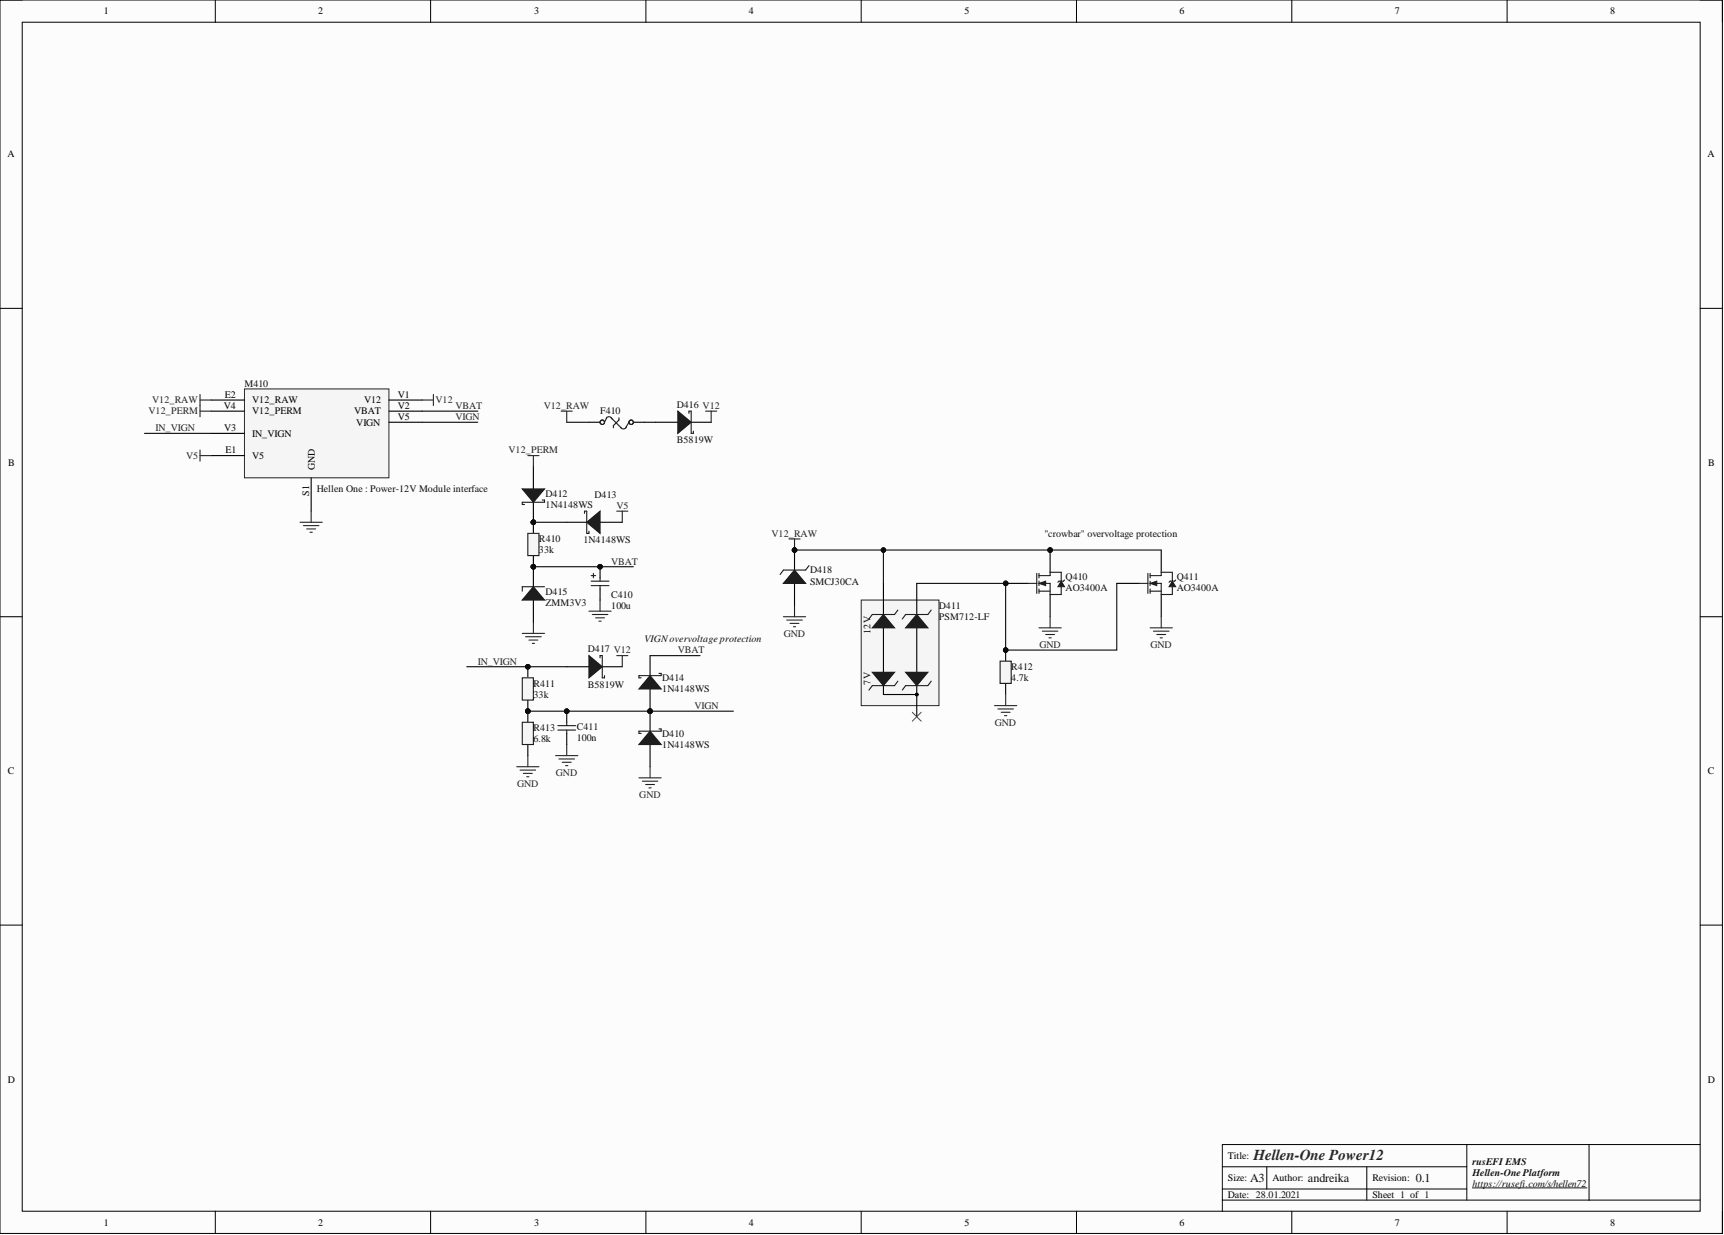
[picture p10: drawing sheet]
<svg xmlns="http://www.w3.org/2000/svg" width="393mm" height="282mm" viewBox="0 0 393 282" stroke-linecap="round" stroke-linejoin="round" font-family="sans-serif">
<path d="M0 0h393v281.5h-393z" fill-rule="evenodd" fill="#fcfcfc"/>
<path d="M0 0h393v281.5h-393z" fill="none" stroke="#000" stroke-width=".23"/>
<path d="M5.1 5.1h382.8v271.3h-382.8z" fill-rule="evenodd" fill="#fcfcfc"/>
<g fill="none" stroke="#000" stroke-width=".23">
<path d="M0 0h5.1M5.1 5.1h382.8v271.3h-382.8zM49.1 0v5.1M98.2 0v5.1M147.4 0v5.1M196.5 0v5.1M245.6 0v5.1M294.7 0v5.1M343.9 0v5.1M387.9 0h5.1v5.1M0 70.4h5.1M387.9 70.4h5.1"/>
<path d="M0 140.8h5.1M387.9 140.8h5.1M0 211.1h5.1M387.9 211.1h5.1M49.1 276.4v5.1M98.2 276.4v5.1M147.4 276.4v5.1M196.5 276.4v5.1M245.6 276.4v5.1M278.9 266.3h55.8M278.9 273.9h109M278.9 271.4h55.8"/>
<path d="M289 266.3v5.1M294.7 276.4v5.1M311.8 266.3v7.6M334.7 261.2v12.7M343.9 276.4v5.1M362.6 261.2v12.7M387.9 261.2h-109v15.2M393 276.4v5.1"/>
</g>
<path d="M335.9 271.1h26.2" fill="none" stroke="#0e0e0e" stroke-width=".23"/>
<g fill="none" stroke="#262626" stroke-width=".25">
<path d="M120.4 104h2.6M121.7 104v2.5M140.7 116.7h2.5M142 116.7v2.5M134.4 139.5h5M136.9 137v2.5M119.2 144.6h5M119.9 145.3h3.6M120.7 146.1h2M121.4 146.8h.6M121.7 142v2.6M135.1 140.3h3.6"/>
<path d="M135.9 141h2M136.7 141.8h.5M117.9 175h5.1M118.7 175.8h3.5M119.4 176.5h2M120.2 177.3h.5M120.4 172.5v2.5"/>
</g>
<circle cx="136.9" cy="129.3" r=".51" fill="#0e0e0e"/>
<circle cx="136.9" cy="129.3" r=".51" fill="none" stroke="#0e0e0e" stroke-width=".23"/>
<path d="M136.9 129.3v2.6" fill="none" stroke="#000" stroke-width=".25"/>
<circle cx="136.9" cy="129.3" r=".51" fill="#0e0e0e"/>
<circle cx="136.9" cy="129.3" r=".51" fill="none" stroke="#0e0e0e" stroke-width=".23"/>
<path d="M136.9 134.4v2.6" fill="none" stroke="#000" stroke-width=".25"/>
<path d="M134.9 132.6h4M134.9 131.4h1M134.9 133.7h4M135.4 130.9v1M136.9 131.9v.7M136.9 133.7v.7" fill="none" stroke="#1c1c1c" stroke-width=".25"/>
<circle cx="121.7" cy="119.2" r=".51" fill="#0e0e0e"/>
<circle cx="121.7" cy="119.2" r=".51" fill="none" stroke="#0e0e0e" stroke-width=".23"/>
<path d="M121.7 106.5v5.1M121.7 114.1v5.1" fill="none" stroke="#000" stroke-width=".25"/>
<circle cx="121.7" cy="119.2" r=".51" fill="#0e0e0e"/>
<circle cx="121.7" cy="119.2" r=".51" fill="none" stroke="#0e0e0e" stroke-width=".23"/>
<path d="M119.2 111.6h5l-2.5 3z" fill="#1c1c1c"/>
<path d="M119.2 111.6h5l-2.5 3zM123.7 114.1h.5v.5h-5v.5h.5" fill="none" stroke="#1c1c1c" stroke-width=".25"/>
<path d="M126.8 172.5h5M127.5 173.2h3.6M128.3 174h2M129 174.7h.6M129.3 169.9v2.6" fill="none" stroke="#262626" stroke-width=".25"/>
<circle cx="121.7" cy="129.3" r=".51" fill="#0e0e0e"/>
<circle cx="121.7" cy="129.3" r=".51" fill="none" stroke="#0e0e0e" stroke-width=".23"/>
<path d="M121.7 129.3v5.1M121.7 137v5" fill="none" stroke="#000" stroke-width=".25"/>
<circle cx="121.7" cy="129.3" r=".51" fill="#0e0e0e"/>
<circle cx="121.7" cy="129.3" r=".51" fill="none" stroke="#0e0e0e" stroke-width=".23"/>
<path d="M121.7 133.9l2.5 3.1h-5z" fill="#1c1c1c"/>
<path d="M121.7 133.9l2.5 3.1h-5zM124.2 133.9h-5v1" fill="none" stroke="#1c1c1c" stroke-width=".25"/>
<circle cx="129.3" cy="162.3" r=".51" fill="#0e0e0e"/>
<circle cx="129.3" cy="162.3" r=".51" fill="none" stroke="#0e0e0e" stroke-width=".23"/>
<path d="M129.3 162.3v2.6" fill="none" stroke="#000" stroke-width=".25"/>
<circle cx="129.3" cy="162.3" r=".51" fill="#0e0e0e"/>
<circle cx="129.3" cy="162.3" r=".51" fill="none" stroke="#0e0e0e" stroke-width=".23"/>
<path d="M129.3 167.4v2.5" fill="none" stroke="#000" stroke-width=".25"/>
<path d="M127.3 166.6h4M127.3 165.6h4M129.3 164.9v.7M129.3 166.6v.8" fill="none" stroke="#1c1c1c" stroke-width=".25"/>
<circle cx="121.7" cy="129.3" r=".51" fill="#0e0e0e"/>
<circle cx="121.7" cy="129.3" r=".51" fill="none" stroke="#0e0e0e" stroke-width=".23"/>
<circle cx="121.7" cy="119.2" r=".51" fill="#0e0e0e"/>
<circle cx="121.7" cy="119.2" r=".51" fill="none" stroke="#0e0e0e" stroke-width=".23"/>
<path d="M121.7 126.8v2.5" fill="none" stroke="#000" stroke-width=".25"/>
<circle cx="121.7" cy="129.3" r=".51" fill="#0e0e0e"/>
<circle cx="121.7" cy="129.3" r=".51" fill="none" stroke="#0e0e0e" stroke-width=".23"/>
<path d="M121.7 119.2v2.5" fill="none" stroke="#000" stroke-width=".25"/>
<circle cx="121.7" cy="119.2" r=".51" fill="#0e0e0e"/>
<circle cx="121.7" cy="119.2" r=".51" fill="none" stroke="#0e0e0e" stroke-width=".23"/>
<path d="M120.4 121.7h2.6v5.1h-2.6z" fill-rule="evenodd" fill="#f5f5f5"/>
<path d="M120.4 121.7h2.6v5.1h-2.6z" fill="none" stroke="#1c1c1c" stroke-width=".25"/>
<path d="M161 93.8h2.5M162.3 93.8v2.6" fill="none" stroke="#262626" stroke-width=".25"/>
<path d="M196.5 137h17.7v24h-17.7z" fill-rule="evenodd" fill="#f5f5f5"/>
<path d="M196.5 137h17.7v24h-17.7z" fill="none" stroke="#262626" stroke-width=".23"/>
<g fill="none" stroke="#000" stroke-width=".25">
<path d="M201.6 133.2v7.6M209.2 133.2v7.6M201.6 143.3v10.1M201.6 156v2.5h7.6M209.2 143.3v10.1M209.2 156v7.6"/>
<circle cx="209.2" cy="158.5" r=".28"/>
</g>
<path d="M204.9 139.2l-.8 1.1h-5.1l-.7 1M212.5 139.2l-.8 1.1h-5.1l-.7 1M204.9 155.5l-.8 1h-5.1l-.7 1M212.5 155.5l-.8 1h-5.1l-.7 1" fill="none" stroke="#1c1c1c" stroke-width=".25"/>
<path d="M199 153.4h5.1l-2.5 3.1z" fill="#1c1c1c"/>
<path d="M199 153.4h5.1l-2.5 3.1z" fill="none" stroke="#1c1c1c" stroke-width=".25"/>
<path d="M206.6 153.4h5.1l-2.5 3.1z" fill="#1c1c1c"/>
<path d="M206.6 153.4h5.1l-2.5 3.1z" fill="none" stroke="#1c1c1c" stroke-width=".25"/>
<path d="M209.2 140.3l2.5 3h-5.1z" fill="#1c1c1c"/>
<path d="M209.2 140.3l2.5 3h-5.1z" fill="none" stroke="#1c1c1c" stroke-width=".25"/>
<path d="M201.6 140.3l2.5 3h-5.1z" fill="#1c1c1c"/>
<g fill="none" stroke="#1c1c1c" stroke-width=".25">
<path d="M138.3 95.5l.2-.3a.76 .76 0 0 1 1.2 .4M138.4 95.4l-.5 1M139.4 95.4l2.3 2.2M141.2 95.4v.5l-1.2 1.2v.5M142.9 97.5l-.1 .1a.76 .76 0 0 1-1.2 0M143.5 96.4l-.8 1.2M201.6 140.3l2.5 3h-5.1z"/>
<circle cx="137.4" cy="96.4" r=".51"/>
<circle cx="144" cy="96.4" r=".51"/>
</g>
<path d="M134.4 96.4h2.5M144.5 96.4h2.6M129.3 152.2h5.1M136.9 152.2h5.1" fill="none" stroke="#000" stroke-width=".25"/>
<path d="M128 93.8h2.6M129.3 93.8v2.6" fill="none" stroke="#262626" stroke-width=".25"/>
<path d="M134.4 149.6l3 2.6-3 2.5z" fill="#1c1c1c"/>
<path d="M134.4 149.6l3 2.6-3 2.5zM136.9 150.1v-.5h.5v5.1h.5v-.5" fill="none" stroke="#1c1c1c" stroke-width=".25"/>
<path d="M55.8 88.8h32.9v20.3h-32.9z" fill-rule="evenodd" fill="#f5f5f5"/>
<path d="M55.8 88.8h32.9v20.3h-32.9z" fill="none" stroke="#262626" stroke-width=".23"/>
<path d="M48.2 91.3h7.6M48.2 93.8h7.6M48.2 98.9h7.6M88.7 91.3h7.6M88.7 93.8h7.6M88.7 96.4h7.6M48.2 104h7.6M71 109.1v7.6" fill="none" stroke="#000" stroke-width=".25"/>
<g fill="none" stroke="#262626" stroke-width=".25">
<path d="M45.6 90v5.1M45.6 91.3h2.6M45.6 93.8h2.6M96.3 91.3h2.6M98.9 90v2.6M45.6 102.7v2.6M45.6 104h2.6M68.5 119.2h5M69.2 120h3.6M71 116.7v2.5M70 120.7h2M70.7 121.5h.5"/>
<path d="M180 123h2.5M181.3 123v2.5"/>
</g>
<circle cx="181.3" cy="125.5" r=".51" fill="#0e0e0e"/>
<circle cx="181.3" cy="125.5" r=".51" fill="none" stroke="#0e0e0e" stroke-width=".23"/>
<path d="M208.2 162.6l2 2M210.2 162.6l-2 2" fill="none" stroke="#4c4c4c" stroke-width=".23"/>
<circle cx="229.5" cy="148.4" r=".51" fill="#0e0e0e"/>
<circle cx="229.5" cy="148.4" r=".51" fill="none" stroke="#0e0e0e" stroke-width=".23"/>
<path d="M229.4 148.4v2.5M229.4 156v2.5" fill="none" stroke="#000" stroke-width=".25"/>
<circle cx="229.5" cy="148.4" r=".51" fill="#0e0e0e"/>
<circle cx="229.5" cy="148.4" r=".51" fill="none" stroke="#0e0e0e" stroke-width=".23"/>
<path d="M228.2 150.9h2.5v5.1h-2.5z" fill-rule="evenodd" fill="#f5f5f5"/>
<path d="M228.2 150.9h2.5v5.1h-2.5z" fill="none" stroke="#1c1c1c" stroke-width=".25"/>
<circle cx="239.6" cy="125.5" r=".51" fill="#0e0e0e"/>
<circle cx="239.6" cy="125.5" r=".51" fill="none" stroke="#0e0e0e" stroke-width=".23"/>
<circle cx="229.5" cy="133.2" r=".51" fill="#0e0e0e"/>
<circle cx="229.5" cy="133.2" r=".51" fill="none" stroke="#0e0e0e" stroke-width=".23"/>
<path d="M239.6 125.5v5.1" fill="none" stroke="#000" stroke-width=".25"/>
<circle cx="239.6" cy="125.5" r=".51" fill="#0e0e0e"/>
<circle cx="239.6" cy="125.5" r=".51" fill="none" stroke="#0e0e0e" stroke-width=".23"/>
<path d="M229.4 133.2h5.1" fill="none" stroke="#000" stroke-width=".25"/>
<circle cx="229.5" cy="133.2" r=".51" fill="#0e0e0e"/>
<circle cx="229.5" cy="133.2" r=".51" fill="none" stroke="#0e0e0e" stroke-width=".23"/>
<path d="M239.6 135.7v5.1" fill="none" stroke="#000" stroke-width=".25"/>
<path d="M234.5 133.2h2M236.5 130.9v4.5M237.1 131.4h2.5M237.1 133.2h2.5v2.5M237.1 134.9h2.5M237.1 130.9v1M237.1 132.6v1.1M237.1 134.4v1" fill="none" stroke="#1c1c1c" stroke-width=".25"/>
<path d="M237.1 133.2l1.5-.6v1.1z" fill="#1c1c1c"/>
<path d="M237.1 133.2l1.5-.6v1.1z" fill="none" stroke="#1c1c1c" stroke-width=".23"/>
<path d="M239.6 130.6v.8M239.6 135.7h2.5" fill="none" stroke="#1c1c1c" stroke-width=".25"/>
<path d="M242.1 132.6l.8 1.3h-1.5z" fill="#1c1c1c"/>
<path d="M242.1 132.6l.8 1.3h-1.5z" fill="none" stroke="#1c1c1c" stroke-width=".23"/>
<path d="M239.6 130.6h2.5v2M242.1 133.9v1.8M242.9 132.4l-.3 .2h-1l-.2 .3M259.9 133.2h2M261.9 130.9v4.5M262.4 131.4h2.5M262.4 133.2h2.5v2.5M262.4 134.9h2.5M262.4 130.9v1M262.4 132.6v1.1M262.4 134.4v1" fill="none" stroke="#1c1c1c" stroke-width=".25"/>
<path d="M254.8 133.2h5.1M264.9 125.5v5.1M264.9 135.7v5.1" fill="none" stroke="#000" stroke-width=".25"/>
<path d="M262.4 133.2l1.5-.6v1.1z" fill="#1c1c1c"/>
<path d="M262.4 133.2l1.5-.6v1.1z" fill="none" stroke="#1c1c1c" stroke-width=".23"/>
<path d="M264.9 130.6v.8M264.9 135.7h2.6" fill="none" stroke="#1c1c1c" stroke-width=".25"/>
<path d="M267.5 132.6l.7 1.3h-1.5z" fill="#1c1c1c"/>
<path d="M267.5 132.6l.7 1.3h-1.5z" fill="none" stroke="#1c1c1c" stroke-width=".23"/>
<path d="M264.9 130.6h2.6v2M267.5 133.9v1.8M268.2 132.4l-.2 .2h-1l-.3 .3" fill="none" stroke="#1c1c1c" stroke-width=".25"/>
<g fill="none" stroke="#262626" stroke-width=".25">
<path d="M229.4 158.5v2.5M237.1 143.3h5M237.8 144.1h3.6M238.6 144.8h2M239.3 145.6h.5M239.6 140.8v2.5M262.4 143.3h5.1M263.2 144.1h3.5M263.9 144.8h2.1M264.7 145.6h.5M264.9 140.8v2.5M226.9 161h5.1"/>
<path d="M227.7 161.8h3.5M228.4 162.6h2.1M229.2 163.3h.5"/>
</g>
<circle cx="120.4" cy="162.3" r=".51" fill="#0e0e0e"/>
<circle cx="120.4" cy="162.3" r=".51" fill="none" stroke="#0e0e0e" stroke-width=".23"/>
<circle cx="120.4" cy="152.2" r=".51" fill="#0e0e0e"/>
<circle cx="120.4" cy="152.2" r=".51" fill="none" stroke="#0e0e0e" stroke-width=".23"/>
<path d="M120.4 159.8v2.5" fill="none" stroke="#000" stroke-width=".25"/>
<circle cx="120.4" cy="162.3" r=".51" fill="#0e0e0e"/>
<circle cx="120.4" cy="162.3" r=".51" fill="none" stroke="#0e0e0e" stroke-width=".23"/>
<path d="M120.4 152.2v2.5" fill="none" stroke="#000" stroke-width=".25"/>
<circle cx="120.4" cy="152.2" r=".51" fill="#0e0e0e"/>
<circle cx="120.4" cy="152.2" r=".51" fill="none" stroke="#0e0e0e" stroke-width=".23"/>
<path d="M119.2 154.7h2.5v5.1h-2.5z" fill-rule="evenodd" fill="#f5f5f5"/>
<path d="M119.2 154.7h2.5v5.1h-2.5z" fill="none" stroke="#1c1c1c" stroke-width=".25"/>
<circle cx="120.4" cy="162.3" r=".51" fill="#0e0e0e"/>
<circle cx="120.4" cy="162.3" r=".51" fill="none" stroke="#0e0e0e" stroke-width=".23"/>
<path d="M120.4 162.3v2.6M120.4 169.9v2.6" fill="none" stroke="#000" stroke-width=".25"/>
<circle cx="120.4" cy="162.3" r=".51" fill="#0e0e0e"/>
<circle cx="120.4" cy="162.3" r=".51" fill="none" stroke="#0e0e0e" stroke-width=".23"/>
<path d="M119.2 164.9h2.5v5h-2.5z" fill-rule="evenodd" fill="#f5f5f5"/>
<path d="M119.2 164.9h2.5v5h-2.5z" fill="none" stroke="#1c1c1c" stroke-width=".25"/>
<circle cx="148.3" cy="162.3" r=".51" fill="#0e0e0e"/>
<circle cx="148.3" cy="162.3" r=".51" fill="none" stroke="#0e0e0e" stroke-width=".23"/>
<path d="M148.3 157.2v5.1" fill="none" stroke="#000" stroke-width=".25"/>
<circle cx="148.3" cy="162.3" r=".51" fill="#0e0e0e"/>
<circle cx="148.3" cy="162.3" r=".51" fill="none" stroke="#0e0e0e" stroke-width=".23"/>
<path d="M148.3 149.6v5.1" fill="none" stroke="#000" stroke-width=".25"/>
<path d="M148.3 154.2l2.6 3h-5.1z" fill="#1c1c1c"/>
<path d="M148.3 154.2l2.6 3h-5.1zM150.3 153.7h.6v.5h-5.1v.5h.5" fill="none" stroke="#1c1c1c" stroke-width=".25"/>
<path d="M181.3 138.2v2.6M178.7 140.8h5.1M179.5 141.5h3.6M180.3 142.3h2M181 143h.5" fill="none" stroke="#262626" stroke-width=".25"/>
<circle cx="181.3" cy="125.5" r=".51" fill="#0e0e0e"/>
<circle cx="181.3" cy="125.5" r=".51" fill="none" stroke="#0e0e0e" stroke-width=".23"/>
<path d="M181.3 125.5v5.1M181.3 133.2v5" fill="none" stroke="#000" stroke-width=".25"/>
<circle cx="181.3" cy="125.5" r=".51" fill="#0e0e0e"/>
<circle cx="181.3" cy="125.5" r=".51" fill="none" stroke="#0e0e0e" stroke-width=".23"/>
<path d="M181.3 130.1l2.5 3.1h-5.1z" fill="#1c1c1c"/>
<path d="M181.3 130.1l2.5 3.1h-5.1zM184.6 129.1l-.8 1h-5.1l-.7 1" fill="none" stroke="#1c1c1c" stroke-width=".25"/>
<path d="M149.6 96.4h5.1M157.2 96.4h5.1" fill="none" stroke="#000" stroke-width=".25"/>
<path d="M154.7 93.8l3 2.6-3 2.5z" fill="#1c1c1c"/>
<path d="M154.7 93.8l3 2.6-3 2.5zM157.2 94.3v-.5h.5v5.1h.5v-.5" fill="none" stroke="#1c1c1c" stroke-width=".25"/>
<path d="M129.3 119.2h5.1M136.9 119.2h5.1" fill="none" stroke="#000" stroke-width=".25"/>
<path d="M133.9 119.2l3-2.5v5z" fill="#1c1c1c"/>
<path d="M133.4 117.2v-.5h.5v5h.5v-.5M133.9 119.2l3-2.5v5z" fill="none" stroke="#1c1c1c" stroke-width=".25"/>
<path d="M140.7 149.6h2.5M142 149.6v2.6" fill="none" stroke="#262626" stroke-width=".25"/>
<circle cx="148.3" cy="162.3" r=".51" fill="#0e0e0e"/>
<circle cx="148.3" cy="162.3" r=".51" fill="none" stroke="#0e0e0e" stroke-width=".23"/>
<path d="M148.3 162.3v5.1M148.3 169.9v5.1" fill="none" stroke="#000" stroke-width=".25"/>
<circle cx="148.3" cy="162.3" r=".51" fill="#0e0e0e"/>
<circle cx="148.3" cy="162.3" r=".51" fill="none" stroke="#0e0e0e" stroke-width=".23"/>
<path d="M148.3 166.9l2.6 3h-5.1z" fill="#1c1c1c"/>
<path d="M148.3 166.9l2.6 3h-5.1zM150.3 166.4h.6v.5h-5.1v.5h.5" fill="none" stroke="#1c1c1c" stroke-width=".25"/>
<path d="M145.8 177.5h5.1M146.5 178.3h3.6M147.3 179.1h2M148.1 179.8h.5M148.3 175v2.5" fill="none" stroke="#262626" stroke-width=".25"/>
<path d="M120.4 162.3h46.9" fill="none" stroke="#0e0e0e" stroke-width=".25"/>
<circle cx="120.4" cy="162.3" r=".51" fill="#0e0e0e"/>
<circle cx="120.4" cy="162.3" r=".51" fill="none" stroke="#0e0e0e" stroke-width=".23"/>
<circle cx="129.3" cy="162.3" r=".51" fill="#0e0e0e"/>
<circle cx="129.3" cy="162.3" r=".51" fill="none" stroke="#0e0e0e" stroke-width=".23"/>
<circle cx="148.3" cy="162.3" r=".51" fill="#0e0e0e"/>
<circle cx="148.3" cy="162.3" r=".51" fill="none" stroke="#0e0e0e" stroke-width=".23"/>
<path d="M33 98.9h15.2M96.3 96.4h12.7M96.3 93.8h12.7M106.5 152.2h22.8" fill="none" stroke="#0e0e0e" stroke-width=".25"/>
<circle cx="120.4" cy="152.2" r=".51" fill="#0e0e0e"/>
<circle cx="120.4" cy="152.2" r=".51" fill="none" stroke="#0e0e0e" stroke-width=".23"/>
<path d="M121.7 129.3h22.8" fill="none" stroke="#0e0e0e" stroke-width=".25"/>
<circle cx="121.7" cy="129.3" r=".51" fill="#0e0e0e"/>
<circle cx="121.7" cy="129.3" r=".51" fill="none" stroke="#0e0e0e" stroke-width=".23"/>
<circle cx="136.9" cy="129.3" r=".51" fill="#0e0e0e"/>
<circle cx="136.9" cy="129.3" r=".51" fill="none" stroke="#0e0e0e" stroke-width=".23"/>
<path d="M121.7 119.2h7.6" fill="none" stroke="#0e0e0e" stroke-width=".25"/>
<circle cx="121.7" cy="119.2" r=".51" fill="#0e0e0e"/>
<circle cx="121.7" cy="119.2" r=".51" fill="none" stroke="#0e0e0e" stroke-width=".23"/>
<path d="M129.3 96.4h5.1M147.1 96.4h2.5M181.3 125.5h20.3M148.3 149.6h11.4" fill="none" stroke="#0e0e0e" stroke-width=".25"/>
<circle cx="201.6" cy="125.5" r=".51" fill="#0e0e0e"/>
<circle cx="201.6" cy="125.5" r=".51" fill="none" stroke="#0e0e0e" stroke-width=".23"/>
<circle cx="181.3" cy="125.5" r=".51" fill="#0e0e0e"/>
<circle cx="181.3" cy="125.5" r=".51" fill="none" stroke="#0e0e0e" stroke-width=".23"/>
<path d="M264.9 125.5h-63.3v7.7" fill="none" stroke="#0e0e0e" stroke-width=".25"/>
<circle cx="239.6" cy="125.5" r=".51" fill="#0e0e0e"/>
<circle cx="239.6" cy="125.5" r=".51" fill="none" stroke="#0e0e0e" stroke-width=".23"/>
<circle cx="201.6" cy="125.5" r=".51" fill="#0e0e0e"/>
<circle cx="201.6" cy="125.5" r=".51" fill="none" stroke="#0e0e0e" stroke-width=".23"/>
<path d="M209.2 133.2h20.2v15.2h25.4v-15.2" fill="none" stroke="#0e0e0e" stroke-width=".25"/>
<circle cx="229.5" cy="133.2" r=".51" fill="#0e0e0e"/>
<circle cx="229.5" cy="133.2" r=".51" fill="none" stroke="#0e0e0e" stroke-width=".23"/>
<circle cx="229.5" cy="148.4" r=".51" fill="#0e0e0e"/>
<circle cx="229.5" cy="148.4" r=".51" fill="none" stroke="#0e0e0e" stroke-width=".23"/>
<text font-size="3.5" fill="#262626" x="286" y="264.7">Hellen-One Power12</text>
<g font-size="2.8" fill="#0e0e0e">
<text x="285.2" y="269.8">A3</text>
<text x="298.4" y="269.8">andreika</text>
<text x="323" y="269.8">0.1</text>
</g>
<g font-size="2.3">
<text x="23.7" y="3.3">1</text>
<text x="72.6" y="3.3">2</text>
<text x="121.9" y="3.3">3</text>
<text x="170.9" y="3.3">4</text>
<text x="220.1" y="3.3">5</text>
<text x="269.1" y="3.3">6</text>
<text x="318.3" y="3.3">7</text>
<text x="367.4" y="3.3">8</text>
<text x="1.7" y="35.9">A</text>
<text x="389.6" y="35.9">A</text>
<text x="51" y="93.3">V4</text>
<text x="51.3" y="90.8">E2</text>
<text x="57.6" y="92.1">V12_RAW</text>
<text x="57.6" y="94.6">V12_PERM</text>
<text x="80.8" y="94.6">VBAT</text>
<text x="83.1" y="92.1">V12</text>
<text x="90.8" y="90.8">V1</text>
<text x="90.8" y="93.3">V2</text>
<text x="90.8" y="95.9">V5</text>
<text x="51.1" y="98.4">V3</text>
<text x="57.6" y="99.7">IN_VIGN</text>
<text x="81.3" y="97.1">VIGN</text>
<text x="1.9" y="106.4">B</text>
<text x="51.5" y="103.5">E1</text>
<text x="57.6" y="104.7">V5</text>
<text x="71.8" y="107.3" transform="rotate(-90 71.8 107.3)">GND</text>
<text x="389.8" y="106.4">B</text>
<text x="70.6" y="113.2" transform="rotate(-90 70.6 113.2)">S1</text>
<text x="1.8" y="176.7">C</text>
<text x="389.7" y="176.7">C</text>
<text x="1.8" y="247.1">D</text>
<text x="389.7" y="247.1">D</text>
<text x="280.2" y="264.5">Title:</text>
<text x="280.2" y="269.6">Size:</text>
<text x="290.3" y="269.6">Author:</text>
<text x="313.1" y="269.6">Revision:</text>
<text x="280.2" y="273.4">Date: 28.01.2021</text>
<text x="313.1" y="273.4">Sheet 1 of 1</text>
<text x="23.7" y="279.7">1</text>
<text x="72.6" y="279.7">2</text>
<text x="121.9" y="279.7">3</text>
<text x="170.9" y="279.7">4</text>
<text x="220.1" y="279.7">5</text>
<text x="269.1" y="279.7">6</text>
<text x="318.3" y="279.7">7</text>
<text x="367.4" y="279.7">8</text>
</g>
<g font-size="2.3" fill="#0e0e0e">
<text x="55.8" y="88.3">M410</text>
<text x="136.9" y="94.6">F410</text>
<text x="154.4" y="93.1">D416 V12</text>
<text x="154.4" y="101.2">B5819W</text>
<text x="72.3" y="112.4">Hellen One : Power-12V Module interface</text>
<text x="124.5" y="113.4">D412</text>
<text x="135.6" y="113.6">D413</text>
<text x="124.5" y="115.9">1N4148WS</text>
<text x="123" y="123.8">R410</text>
<text x="133.1" y="124">1N4148WS</text>
<text x="238.3" y="122.5">&quot;crowbar&quot; overvoltage protection</text>
<text x="123" y="126.3">33k</text>
<text x="184.8" y="130.9">D418</text>
<text x="124.5" y="135.7">D415</text>
<text x="139.4" y="136.4">C410</text>
<text x="184.8" y="133.4">SMCJ30CA</text>
<text x="243.1" y="132.4">Q410</text>
<text x="243.1" y="134.9">AO3400A</text>
<text x="268.5" y="132.4">Q411</text>
<text x="268.5" y="134.9">AO3400A</text>
<text x="124.5" y="138.2">ZMM3V3</text>
<text x="139.4" y="139">100u</text>
<text x="214.2" y="139">D411</text>
<text x="214.2" y="141.5">PSM712-LF</text>
<text x="134.1" y="148.9">D417 V12</text>
<text x="147.1" y="146.6">VIGNovervoltage protection</text>
<text x="198.6" y="144.6" transform="rotate(-90 198.6 144.6)">12V</text>
<text x="151.1" y="155.5">D414</text>
<text x="230.7" y="152.9">R412</text>
<text x="230.7" y="155.5">4.7k</text>
<text x="121.7" y="156.7">R411</text>
<text x="121.7" y="159.3">33k</text>
<text x="134.1" y="157">B5819W</text>
<text x="151.1" y="158">1N4148WS</text>
<text x="198.6" y="156.2" transform="rotate(-90 198.6 156.2)">7V</text>
<text x="121.7" y="166.9">R413</text>
<text x="131.6" y="166.6">C411</text>
<text x="121.7" y="169.4">6.8k</text>
<text x="131.6" y="169.2">100n</text>
<text x="151.1" y="168.1">D410</text>
<text x="151.1" y="170.7">1N4148WS</text>
<text x="335.9" y="268.4">Hellen-One Platform</text>
<text x="335.9" y="265.9">rusEFI EMS</text>
<text x="335.9" y="270.9">https://rusefi.com/s/hellen72</text>
</g>
<g font-size="2.3" fill="#262626">
<text x="33.9" y="94.6">V12_PERM</text>
<text x="34.7" y="92.1">V12_RAW</text>
<text x="99.4" y="92.1">V12</text>
<text x="103.9" y="93.3">VBAT</text>
<text x="103.9" y="95.9">VIGN</text>
<text x="124.1" y="93.3">V12_RAW</text>
<text x="35.5" y="98.4">IN_VIGN</text>
<text x="42.5" y="104.7">V5</text>
<text x="116" y="103.5">V12_PERM</text>
<text x="140.6" y="116.2">V5</text>
<text x="176" y="122.5">V12_RAW</text>
<text x="139.4" y="128.8">VBAT</text>
<text x="154.7" y="149.1">VBAT</text>
<text x="178.8" y="145.3">GND</text>
<text x="237.1" y="147.9">GND</text>
<text x="262.5" y="147.9">GND</text>
<text x="109" y="151.7">IN_VIGN</text>
<text x="158.5" y="161.8">VIGN</text>
<text x="227" y="165.6">GND</text>
<text x="118" y="179.6">GND</text>
<text x="126.9" y="177">GND</text>
<text x="145.9" y="182.1">GND</text>
</g>
</svg>
